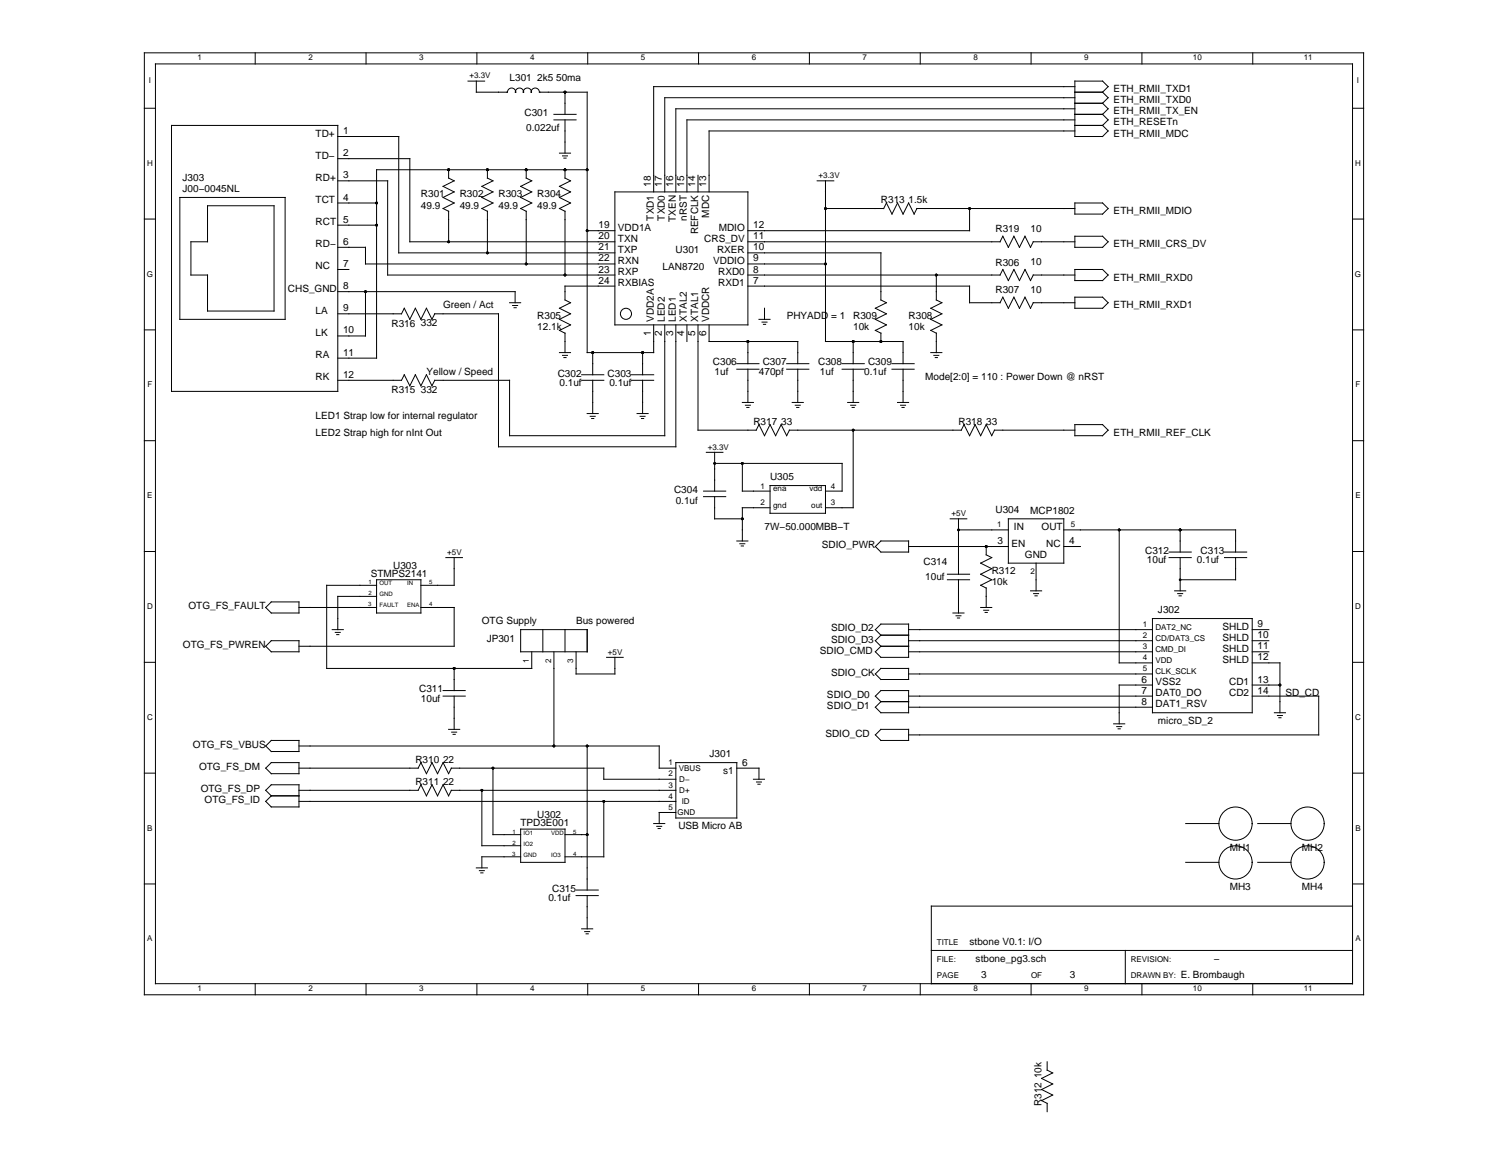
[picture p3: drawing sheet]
<svg xmlns="http://www.w3.org/2000/svg" width="279mm" height="216mm" viewBox="0 0 279 216" stroke-linecap="round" stroke-linejoin="round" font-family="sans-serif">
<g fill="none" stroke="#000" stroke-width=".19">
<path d="M26.7 9.8h225.9v174.6h-225.9zM28.8 11.8h221.8v170.5h-221.8zM47.3 9.8v2M67.8 9.8v2M86.7 15h3.1M88.3 15v2.1h5.7a.75 .75 0 0 1 .8-.8 .75 .75 0 0 1 .7 .8 .73 .73 0 0 1 .8-.8 .73 .73 0 0 1 .7 .8 .73 .73 0 0 1 .7-.8 .73 .73 0 0 1 .7 .8 .75 .75 0 0 1 .8-.8 .75 .75 0 0 1 .7 .8h8.9v48.2h12.3v-5.1M88.4 9.8v2M104.7 17.1v4.1M108.9 9.8v2M129.4 9.8v2M150 9.8v2M170.5 9.8v2"/>
<path d="M191 9.8v2M199.1 19.1h5.2M199.1 17.1h5.2M199.1 18.1h-75.9v17.5M199.1 16.1h-78v19.5M204.3 17.1l1 1-1 1M204.3 17.1l1-1-1-1.1h-5.2v10.3h5.2l1-1-1-1.1M204.3 19.1l1 1.1-1 1M211.6 9.8v2M232.1 9.8v2M26.7 20.1h2.1M31.8 23.2h30.8v49.3h-30.8z"/>
<path d="M33.3 36.6h19.5v22.6h-19.5zM38.5 38.1h12.3v19.5h-12.3v-6.6h-3.1v-6.2h3.1zM62.6 33.5h9.2v17.5h42.1M62.6 29.4h13.3v15.4h38M62.6 25.3h11.3v21.6h40M62.6 37.6h7.2M83.1 31.5v1.5l1 .5-2 1 2 1.1-2 1 2 1-2 1 1 .6v5.6M90.3 31.5v1.5l1 .5-2 1 2 1.1-2 1 2 1-2 1 1 .6v7.7M97.5 31.5v1.5l1 .5-2 1 2 1.1-2 1 2 1-2 1 1 .6v9.7M102.6 21.2h4.1M102.6 22.2h4.1M103.7 28.4h2"/>
<path d="M104.2 28.9h.9M104.5 29.3h.4M104.7 22.2v6.2M104.7 31.5v1.5l1 .5-2 1 2 1.1-2 1 2 1-2 1 1 .6v11.8M108.8 31.5h-39v34.9h-7.2M113.9 35.6h24.7v24.6h-24.7zM129.3 32.5v3.1M151.4 33.5h3.1M152.9 38.6h10.8l.5-1 1.1 2.1 1-2.1 1 2.1 1-2.1 1.1 2.1M152.9 33.5v29.8h14.4v4.1M169.9 38.6h29.2M169.9 38.6l-.5 1.1"/>
<path d="M179.6 38.6v4.2h-41M199.1 37.6h5.2l1 1-1 1.1h-5.2zM199.1 21.2h5.2M199.1 20.2h-73.9v15.4M199.1 23.2h5.2M199.1 24.3h-67.7v11.3M199.1 22.2h-71.8v13.4M204.3 21.2l1 1-1 1M250.6 20.1h2M26.7 40.6h2.1M62.6 49.9h2M62.6 45.8h5.1v3.1h46.2"/>
<path d="M62.6 58.2h11.8l.5-1.1 1 2.1 1.1-2.1 1 2.1 1-2.1 1 2.1 .5-1h11.9v24.6h32.8v-22.6M62.6 54h32.8v2.1M62.6 41.7h7.2M67.7 54v8.3h-5.1M94.4 56.1h2.1M95 56.6h.9M95.2 57h.4M108.8 42.8h5.1M113.9 53h-9.2v2.6l1 .5-2 1 2 1.1-2 1 2 1-2 1 1 .6v3.5M138.6 51h46.7l.5-1.1 1 2.1 1.1-2.1 1 2.1 1-2.1 1 2.1 .5-1h7.7M138.6 44.8h46.7l.5-1 1 2 1.1-2 1 2 1-2 1 2 .5-1h7.7M138.6 53h41v3.1h5.7l.5-1 1 2 1.1-2 1 2 1-2 1 2 .5-1h7.7"/>
<path d="M138.6 46.9h24.6v8.7l1 .5-2 1 2 1.1-2 1 2 1-2 1 1 .6v1.5M138.6 48.9h14.3M140.6 59.2h2.1M141.2 59.7h.9M141.6 57.1v2.1M173.5 51v4.6l1 .5-2 1 2 1.1-2 1 2 1-2 1 1 .6v3.5M199.1 43.8h5.2l1 1-1 1h-5.2zM199.1 49.9h5.2l1 1.1-1 1h-5.2zM199.1 55.1h5.2l1 1-1 1h-5.2zM250.6 40.6h2M26.7 61.1h2.1M103.7 65.3h2"/>
<path d="M104.2 65.9h.9M104.5 66.3h.4M107.8 70.5h4.1M107.8 69.5h4.1M108.8 76.6h2M109.4 77.2h.9M109.6 77.6h.4M109.8 65.3v4.2M109.8 70.5v6.1M117 70.5h4.1M117 69.5h4.1M118 76.6h2.1"/>
<path d="M118.6 77.2h.9M118.9 77.6h.4M119.1 65.3v4.2M119.1 70.5v6.1M123.2 60.2v20.5h-28.8v-10.2h-13.9l-.5 1-1-2-1 2-1-2-1.1 2-1-2-.5 1h-11.8M127.3 60.2v3.1M129.3 60.2v19.5h10.8l.5-1 1 2 1.1-2 1 2 1-2 1.1 2 .5-1M131.4 60.2v3.1h16.4v4.1M136.5 67.4h4.1M136.5 68.4h4.1M137.5 74.6h2.1M138.1 75.1h.9"/>
<path d="M138.4 75.5h.4M138.6 63.3v4.1M138.6 68.4v6.2M141.4 60.1h.5M145.8 67.4h4.1M145.8 68.4h4.1M146.2 79.7h31.9l.5-1 1 2 1.1-2 1 2 1-2 1 2 .6-1h14.8M146.8 74.6h2M147.3 75.1h1M147.6 75.5h.4M147.8 68.4v6.2M156 67.4h4.1"/>
<path d="M156 68.4h4.1M157 74.6h2.1M157.6 75.1h.9M157.9 75.5h.4M158.1 63.3v4.1M158.1 68.4v6.2M158.1 79.7v14.4h-5.2M165.3 67.4h4.1M165.3 68.4h4.1M166.3 74.6h2M166.9 75.1h.9M167.1 75.5h.4"/>
<path d="M167.3 68.4v6.2M172.5 65.3h2M173 65.9h.9M173.3 66.3h.4M199.1 78.7h5.2l1 1-1 1h-5.2zM250.6 61.1h2M26.7 81.7h2.1M130.4 91h4.1M130.4 92h4.1M130.9 83.8h3M132.4 92v4.1h5.1M132.4 85.9h23.6v5.1h-3.1"/>
<path d="M132.4 83.8v7.2M137.5 85.9v5.1h5.2M142.7 90h10.2v5.1h-10.2zM142.7 94.1h-5.2v6.2M176 96.1h3.1M177.6 98.2h9.2M177.6 96.1v10.3M186.8 96.1h10.3v8.3h-10.3zM197.1 98.2h31.8v4.1M207.4 98.2v24.6h6.1M218.7 98.2v4.1M250.6 81.7h2"/>
<path d="M26.7 102.2h2.1M49.2 112.6l1.1-1h5.1v2h-5.1zM49.2 119.8l1.1-1.1h5.1v2.1h-5.1zM55.4 112.6h14.4M61.6 116.7h2M62.1 117.2h.9M62.4 117.6h.4M69.8 108.5h-9.3v15.4h38v-3.1M69.8 110.5h-7.2v6.2M69.8 107.4h8.2v6.2h-8.2zM78 112.6h6.1v7.2h-28.7M82.6 103.3h3.1"/>
<path d="M84.1 103.3v5.2h-6.1M96.5 116.7h12.3v4.1h-12.3zM100.6 116.7v4.1M104.7 116.7v4.1M136.5 100.3h2.1M137.1 100.8h.9M137.3 101.2h.4M162.2 101.3l1-1h5.1v2h-5.1zM163.2 117.7l-1-1 1-1h5.1v6.1h-5.1l-1-1 1-1M163.2 119.8h5.1M163.2 117.7l-1 1 1 1.1M163.2 117.7h5.1"/>
<path d="M168.3 118.7h45.2M168.3 116.7h45.2M168.3 101.3h18.5M175.5 107.4h4.1M175.5 106.4h4.1M176.6 113.6h2M177.1 114.1h.9M177.4 114.5h.4M177.6 107.4v6.2M181.7 112.6h2M182.3 113.1h.9M182.5 113.5h.4"/>
<path d="M182.7 101.3v1.5l1 .5-2 1.1 2 1-2 1 2 1-2 1.1 1 .5M182.7 109v3.6M190.9 109.5h2.1M191.5 110h.9M191.8 110.4h.4M192 104.4v5.1M197.1 101.3h3.1M213.5 114.6h18.5v17.5h-18.5zM216.6 103.3h4.1M216.6 102.3h4.1M217.6 109.5h2.1M218.2 110h.9"/>
<path d="M218.5 110.4h.4M218.7 103.3v6.2M226.9 103.3h4.1M226.9 102.3h4.1M228.9 103.3v4.1h-10.2M232 118.7h3.1M232 116.7h3.1M250.6 102.2h2M26.7 122.7h2.1M50.3 137.2h5.1v2.1h-5.1l-1.1-1.1zM55.4 138.2h66.7v4.2h3.1M82.1 129h4.1"/>
<path d="M82.1 128h4.1M83.1 135.2h2.1M83.7 135.7h.9M83.9 136.1h.5M84.1 123.9v4.1M84.1 129v6.2M102.6 120.8v17.4M106.7 120.8v4.1h7.2v-3.1M108.8 138.2v26.7M112.4 121.8h3.1M162.2 136.2l1-1h5.1v2h-5.1zM162.2 129l1-1h5.1v4.1h-5.1l-1-1 1-1.1z"/>
<path d="M162.2 124.9l1-1h5.1v2h-5.1zM163.2 130h5.1M168.3 120.8h45.2M168.3 124.9h45.2M168.3 129h45.2M168.3 131.1h45.2M206.3 134.1h2.1M206.9 134.7h.9M207.2 135.1h.4M213.5 127h-6.1v7.1M232 120.8h3.1M232 129h12.3v7.2h-76"/>
<path d="M232 122.8h5.1v9.3M232 127h5.1M236.1 132.1h2.1M236.7 132.6h.9M236.9 133h.4M250.6 122.7h2M26.7 143.3h2.1M49.2 146.5l1.1-1.1h5.1v4.1h-5.1l-1.1-1 1.1-1zM50.3 141.3h5.1v2.1h-5.1l-1.1-1zM50.3 147.5h5.1M55.4 146.5h22.1l.5-1.1 1 2.1 1-2.1 1.1 2.1 1-2.1 1 2.1 .5-1M55.4 148.5h69.8"/>
<path d="M55.4 142.4h22.1l.5-1.1 1 2.1 1-2.1 1.1 2.1 1-2.1 1 2.1 .5-1M83.6 146.5h41.6M83.6 142.4h28.3v2h13.3M89.3 146.5v10.2h7.2M91.3 142.4v12.3h5.2M96.5 153.7h8.2v6.1h-8.2zM96.5 158.8h-7.2v2M104.7 154.7h4.1M111.9 148.5v10.3h-7.2M121.1 152.6h2.1M121.7 153.1h.9M121.9 153.5h.4"/>
<path d="M125.2 141.3h11.3v10.3h-11.3zM125.2 150.6h-3.1v2M136.5 142.4h4.1v2M139.6 144.4h2M140.2 144.9h.9M140.4 145.3h.4M219.7 152.6h6.1M219.7 159.8h6.1M233 152.6h6.2M233 159.8h6.2M250.6 143.3h2M26.7 163.8h2.1"/>
<path d="M88.3 160.8h2M88.8 161.4h.9M89.1 161.8h.4M106.7 164.9h4.1M106.7 166h4.1M107.8 172.1h2M108.3 172.6h1M108.6 173.1h.4M108.8 166v6.1M172.6 176.1h78M208.5 176.1v6.2M250.6 163.8h2"/>
<path d="M250.6 167.9h-78v14.4M47.3 182.3v2.1M67.8 182.3v2.1M88.4 182.3v2.1M108.9 182.3v2.1M129.4 182.3v2.1M150 182.3v2.1M170.5 182.3v2.1M191 182.3v2.1M194 196.8v1.5l1 .5-2 1.1 2 1-2 1 2 1-2 1.1 1 .5v1.5M211.6 182.3v2.1M232.1 182.3v2.1"/>
<circle cx="116" cy="58.2" r="1.03"/>
<circle cx="228.9" cy="152.6" r="3.1"/>
<circle cx="228.9" cy="159.8" r="3.1"/>
<circle cx="242.3" cy="152.6" r="3.1"/>
<circle cx="242.3" cy="159.8" r="3.1"/>
</g>
<g fill="#000">
<circle cx="104.7" cy="17.1" r=".26"/>
<circle cx="69.8" cy="37.6" r=".26"/>
<circle cx="83.1" cy="31.5" r=".26"/>
<circle cx="90.3" cy="31.5" r=".26"/>
<circle cx="97.5" cy="31.5" r=".26"/>
<circle cx="104.7" cy="31.5" r=".26"/>
<circle cx="108.8" cy="31.5" r=".26"/>
<circle cx="152.9" cy="38.6" r=".26"/>
<circle cx="179.6" cy="38.6" r=".26"/>
<circle cx="67.7" cy="54" r=".26"/>
<circle cx="69.8" cy="41.7" r=".26"/>
<circle cx="83.1" cy="44.8" r=".26"/>
<circle cx="90.3" cy="46.9" r=".26"/>
<circle cx="97.5" cy="48.9" r=".26"/>
<circle cx="104.7" cy="51" r=".26"/>
<circle cx="108.8" cy="42.8" r=".26"/>
<circle cx="152.9" cy="48.9" r=".26"/>
<circle cx="173.5" cy="51" r=".26"/>
<circle cx="109.8" cy="65.3" r=".26"/>
<circle cx="119.1" cy="65.3" r=".26"/>
<circle cx="138.6" cy="63.3" r=".26"/>
<circle cx="158.1" cy="79.7" r=".26"/>
<circle cx="158.1" cy="63.3" r=".26"/>
<circle cx="163.2" cy="63.3" r=".26"/>
<circle cx="132.4" cy="85.9" r=".26"/>
<circle cx="137.5" cy="85.9" r=".26"/>
<circle cx="137.5" cy="96.1" r=".26"/>
<circle cx="177.6" cy="98.2" r=".26"/>
<circle cx="207.4" cy="98.2" r=".26"/>
<circle cx="218.7" cy="98.2" r=".26"/>
<circle cx="182.7" cy="101.3" r=".26"/>
<circle cx="218.7" cy="107.4" r=".26"/>
<circle cx="84.1" cy="123.9" r=".26"/>
<circle cx="102.6" cy="138.2" r=".26"/>
<circle cx="108.8" cy="138.2" r=".26"/>
<circle cx="237.1" cy="127" r=".26"/>
<circle cx="89.3" cy="146.5" r=".26"/>
<circle cx="91.3" cy="142.4" r=".26"/>
<circle cx="108.8" cy="154.7" r=".26"/>
<circle cx="111.9" cy="148.5" r=".26"/>
</g>
<g font-size="1.9">
<text x="94.4" y="15">L301 2k5 50ma</text>
<text x="206.3" y="17.1">ETH_RMII_TXD1</text>
<text x="97.2" y="21.5">C301</text>
<text x="206.3" y="19.1">ETH_RMII_TXD0</text>
<text x="206.3" y="21.2">ETH_RMII_TX_EN</text>
<text x="206.3" y="23.2">ETH_RESETn</text>
<text x="58.5" y="29.4">TD−</text>
<text x="58.5" y="25.3">TD+</text>
<text x="63.6" y="28.9">2</text>
<text x="63.6" y="24.8">1</text>
<text x="97.5" y="24.3">0.022uf</text>
<text x="206.3" y="25.3">ETH_RMII_MDC</text>
<text x="33.8" y="33.5">J303</text>
<text x="33.8" y="35.6">J00−0045NL</text>
<text x="58.5" y="33.5">RD+</text>
<text x="63.6" y="33.1">3</text>
<text x="120.6" y="34.6" transform="rotate(-90 120.6 34.6)">18</text>
<text x="122.7" y="34.6" transform="rotate(-90 122.7 34.6)">17</text>
<text x="124.7" y="34.6" transform="rotate(-90 124.7 34.6)">16</text>
<text x="126.8" y="34.6" transform="rotate(-90 126.8 34.6)">15</text>
<text x="128.8" y="34.6" transform="rotate(-90 128.8 34.6)">14</text>
<text x="130.9" y="34.6" transform="rotate(-90 130.9 34.6)">13</text>
<text x="58.5" y="41.7">RCT</text>
<text x="58.5" y="37.6">TCT</text>
<text x="63.6" y="41.3">5</text>
<text x="63.6" y="37.2">4</text>
<text x="78" y="38.6">49.9</text>
<text x="78" y="36.6">R301</text>
<text x="85.2" y="38.6">49.9</text>
<text x="85.2" y="36.6">R302</text>
<text x="92.4" y="38.6">49.9</text>
<text x="92.4" y="36.6">R303</text>
<text x="99.5" y="38.6">49.9</text>
<text x="99.5" y="36.6">R304</text>
<text x="121.1" y="40.9" transform="rotate(-90 121.1 40.9)">TXD1</text>
<text x="123.2" y="40.9" transform="rotate(-90 123.2 40.9)">TXD0</text>
<text x="125.2" y="41.1" transform="rotate(-90 125.2 41.1)">TXEN</text>
<text x="127.3" y="40.9" transform="rotate(-90 127.3 40.9)">nRST</text>
<text x="131.4" y="40.4" transform="rotate(-90 131.4 40.4)">MDC</text>
<text x="163.2" y="37.6">R313</text>
<text x="168.3" y="37.6">1.5k</text>
<text x="206.3" y="39.7">ETH_RMII_MDIO</text>
<text x="58.5" y="45.8">RD−</text>
<text x="63.6" y="45.4">6</text>
<text x="110.9" y="42.3">19</text>
<text x="110.9" y="44.3">20</text>
<text x="110.9" y="46.4">21</text>
<text x="114.5" y="42.8">VDD1A</text>
<text x="114.5" y="44.9">TXN</text>
<text x="114.5" y="46.9">TXP</text>
<text x="125.2" y="46.9">U301</text>
<text x="129.3" y="43.4" transform="rotate(-90 129.3 43.4)">REFCLK</text>
<text x="130.5" y="44.9">CRS_DV</text>
<text x="132.9" y="46.9">RXER</text>
<text x="133.2" y="42.8">MDIO</text>
<text x="139.5" y="46.4">10</text>
<text x="139.5" y="44.3">11</text>
<text x="139.5" y="42.3">12</text>
<text x="184.5" y="43.1">R319</text>
<text x="190.9" y="43">10</text>
<text x="206.3" y="45.8">ETH_RMII_CRS_DV</text>
<text x="58.5" y="49.9">NC</text>
<text x="63.6" y="49.5">7</text>
<text x="63.6" y="53.6">8</text>
<text x="110.9" y="48.5">22</text>
<text x="110.9" y="50.5">23</text>
<text x="110.9" y="52.6">24</text>
<text x="114.5" y="49">RXN</text>
<text x="114.5" y="51">RXP</text>
<text x="114.5" y="53.1">RXBIAS</text>
<text x="122.8" y="50">LAN8720</text>
<text x="132.1" y="49">VDDIO</text>
<text x="133.1" y="53.1">RXD1</text>
<text x="133.1" y="51">RXD0</text>
<text x="139.5" y="52.6">7</text>
<text x="139.5" y="50.5">8</text>
<text x="139.5" y="48.5">9</text>
<text x="184.5" y="49.2">R306</text>
<text x="190.9" y="49.2">10</text>
<text x="206.3" y="52">ETH_RMII_RXD0</text>
<text x="53.3" y="54">CHS_GND</text>
<text x="58.5" y="58.2">LA</text>
<text x="63.6" y="57.7">9</text>
<text x="82.1" y="57.1">Green / Act</text>
<text x="99.5" y="59.2">R305</text>
<text x="121.1" y="59.6" transform="rotate(-90 121.1 59.6)">VDD2A</text>
<text x="123.2" y="59.6" transform="rotate(-90 123.2 59.6)">LED2</text>
<text x="125.2" y="59.6" transform="rotate(-90 125.2 59.6)">LED1</text>
<text x="127.3" y="59.6" transform="rotate(-90 127.3 59.6)">XTAL2</text>
<text x="129.3" y="59.6" transform="rotate(-90 129.3 59.6)">XTAL1</text>
<text x="131.4" y="59.6" transform="rotate(-90 131.4 59.6)">VDDCR</text>
<text x="145.8" y="59.2">PHYADD = 1</text>
<text x="158.1" y="59.2">R309</text>
<text x="168.3" y="59.2">R308</text>
<text x="184.5" y="54.4">R307</text>
<text x="190.9" y="54.3">10</text>
<text x="206.3" y="57.1">ETH_RMII_RXD1</text>
<text x="58.5" y="62.3">LK</text>
<text x="63.6" y="65.9">11</text>
<text x="63.6" y="61.8">10</text>
<text x="72.5" y="60.5">R316</text>
<text x="78" y="60.5">332</text>
<text x="99.5" y="61.2">12.1k</text>
<text x="120.6" y="62.2" transform="rotate(-90 120.6 62.2)">1</text>
<text x="122.7" y="62.2" transform="rotate(-90 122.7 62.2)">2</text>
<text x="124.7" y="62.2" transform="rotate(-90 124.7 62.2)">3</text>
<text x="126.8" y="62.2" transform="rotate(-90 126.8 62.2)">4</text>
<text x="128.8" y="62.2" transform="rotate(-90 128.8 62.2)">5</text>
<text x="130.9" y="62.2" transform="rotate(-90 130.9 62.2)">6</text>
<text x="158.1" y="61.2">10k</text>
<text x="168.3" y="61.2">10k</text>
<text x="58.5" y="70.5">RK</text>
<text x="58.5" y="66.4">RA</text>
<text x="63.6" y="70">12</text>
<text x="79" y="69.5">Yellow / Speed</text>
<text x="103.3" y="69.8">C302</text>
<text x="103.7" y="71.5">0.1uf</text>
<text x="112.6" y="69.8">C303</text>
<text x="112.9" y="71.5">0.1uf</text>
<text x="132.1" y="67.7">C306</text>
<text x="132.4" y="69.5">1uf</text>
<text x="140.6" y="69.5">470pf</text>
<text x="141.3" y="67.7">C307</text>
<text x="151.6" y="67.7">C308</text>
<text x="151.9" y="69.5">1uf</text>
<text x="160.1" y="69.5">0.1uf</text>
<text x="160.8" y="67.7">C309</text>
<text x="171.4" y="70.5">Mode[2:0] = 110 : Power Down @ nRST</text>
<text x="58.5" y="77.7">LED1 Strap low for internal regulator</text>
<text x="72.5" y="72.8">R315</text>
<text x="78" y="72.8">332</text>
<text x="58.5" y="80.7">LED2 Strap high for nInt Out</text>
<text x="139.6" y="78.7">R317</text>
<text x="144.7" y="78.7">33</text>
<text x="177.6" y="78.7">R318</text>
<text x="182.7" y="78.7">33</text>
<text x="206.3" y="80.7">ETH_RMII_REF_CLK</text>
<text x="142.7" y="89">U305</text>
<text x="124.9" y="91.3">C304</text>
<text x="125.2" y="93.4">0.1uf</text>
<text x="184.5" y="95.1">U304</text>
<text x="190.9" y="95.2">MCP1802</text>
<text x="141.6" y="98.2">7W−50.000MBB−T</text>
<text x="152.3" y="101.6">SDIO_PWR</text>
<text x="184.8" y="100.8">3</text>
<text x="187.4" y="101.3">EN</text>
<text x="187.9" y="98.2">IN</text>
<text x="193" y="98.2">OUT</text>
<text x="193.9" y="101.3">NC</text>
<text x="198.1" y="100.8">4</text>
<text x="68.7" y="106.9">STMPS2141</text>
<text x="72.9" y="105.4">U303</text>
<text x="171.1" y="104.7">C314</text>
<text x="171.4" y="107.4">10uf</text>
<text x="183.7" y="106.4">R312</text>
<text x="189.9" y="103.3">GND</text>
<text x="212.2" y="102.6">C312</text>
<text x="212.5" y="104.4">10uf</text>
<text x="221.7" y="104.4">0.1uf</text>
<text x="222.4" y="102.6">C313</text>
<text x="34.9" y="112.9">OTG_FS_FAULT</text>
<text x="183.7" y="108.5">10k</text>
<text x="214.6" y="113.6">J302</text>
<text x="89.3" y="115.7">OTG Supply</text>
<text x="90.2" y="119.1">JP301</text>
<text x="106.7" y="115.7">Bus powered</text>
<text x="154" y="119.1">SDIO_D3</text>
<text x="154" y="117">SDIO_D2</text>
<text x="226.5" y="118.8">SHLD</text>
<text x="226.5" y="116.7">SHLD</text>
<text x="233" y="118.3">10</text>
<text x="233" y="116.2">9</text>
<text x="33.9" y="120.1">OTG_FS_PWREN</text>
<text x="151.9" y="121.1">SDIO_CMD</text>
<text x="154" y="125.2">SDIO_CK</text>
<text x="226.5" y="122.9">SHLD</text>
<text x="226.5" y="120.8">SHLD</text>
<text x="233" y="122.4">12</text>
<text x="233" y="120.3">11</text>
<text x="77.7" y="128.3">C311</text>
<text x="78" y="130">10uf</text>
<text x="153.2" y="131.4">SDIO_D1</text>
<text x="153.2" y="129.3">SDIO_D0</text>
<text x="211.5" y="130.6">8</text>
<text x="211.5" y="128.5">7</text>
<text x="211.5" y="126.5">6</text>
<text x="214.1" y="131.1">DAT1_RSV</text>
<text x="214.1" y="129.1">DAT0_DO</text>
<text x="214.1" y="127">VSS2</text>
<text x="227.7" y="129.1">CD2</text>
<text x="227.7" y="127">CD1</text>
<text x="233" y="128.5">14</text>
<text x="233" y="126.5">13</text>
<text x="238.2" y="129">SD_CD</text>
<text x="152.9" y="136.5">SDIO_CD</text>
<text x="214.6" y="134.1">micro_SD_2</text>
<text x="35.7" y="138.6">OTG_FS_VBUS</text>
<text x="36.9" y="142.7">OTG_FS_DM</text>
<text x="77" y="141.3">R310</text>
<text x="82.1" y="141.3">22</text>
<text x="131.5" y="140.3">J301</text>
<text x="134" y="143.4">s1</text>
<text x="137.5" y="141.9">6</text>
<text x="37.2" y="146.8">OTG_FS_DP</text>
<text x="37.9" y="148.9">OTG_FS_ID</text>
<text x="77" y="145.4">R311</text>
<text x="82.1" y="145.4">22</text>
<text x="96.4" y="153.1">TPD3E001</text>
<text x="99.5" y="151.6">U302</text>
<text x="125.7" y="153.7">USB Micro AB</text>
<text x="227.8" y="157.8">MH1</text>
<text x="241.2" y="157.8">MH2</text>
<text x="101.6" y="167">0.1uf</text>
<text x="102.3" y="165.3">C315</text>
<text x="227.8" y="165">MH3</text>
<text x="241.2" y="165">MH4</text>
<text x="179.6" y="175.2">stbone V0.1: I/O</text>
<text x="180.8" y="178.2">stbone_pg3.sch</text>
<text x="224.9" y="178.2">−</text>
<text x="181.8" y="181.3">3</text>
<text x="198.2" y="181.3">3</text>
<text x="218.8" y="181.3">E. Brombaugh</text>
<text x="193" y="199.9" transform="rotate(-90 193 199.9)">10k</text>
<text x="193" y="205" transform="rotate(-90 193 205)">R312</text>
</g>
<g font-size="1.5">
<text x="36.6" y="11.2">1</text>
<text x="57.1" y="11.2">2</text>
<text x="77.7" y="11.2">3</text>
<text x="98.2" y="11.2">4</text>
<text x="118.7" y="11.2">5</text>
<text x="139.3" y="11.2">6</text>
<text x="159.8" y="11.2">7</text>
<text x="180.4" y="11.2">8</text>
<text x="200.9" y="11.2">9</text>
<text x="221" y="11.2">10</text>
<text x="241.6" y="11.2">11</text>
<text x="27.6" y="15.3">I</text>
<text x="87" y="14.5">+3.3V</text>
<text x="251.4" y="15.3">I</text>
<text x="27.2" y="30.7">H</text>
<text x="151.7" y="33">+3.3V</text>
<text x="251.1" y="30.7">H</text>
<text x="27.2" y="51.3">G</text>
<text x="251" y="51.3">G</text>
<text x="27.3" y="71.8">F</text>
<text x="251.2" y="71.8">F</text>
<text x="131.1" y="83.3">+3.3V</text>
<text x="27.3" y="92.3">E</text>
<text x="140.9" y="93.6">2</text>
<text x="140.9" y="90.6">1</text>
<text x="143.2" y="94.1">gnd</text>
<text x="143.2" y="91.1">ena</text>
<text x="150" y="91.1">vdd</text>
<text x="150.3" y="94.1">out</text>
<text x="153.9" y="93.6">3</text>
<text x="153.9" y="90.6">4</text>
<text x="176.3" y="95.6">+5V</text>
<text x="251.1" y="92.3">E</text>
<text x="184.8" y="97.7">1</text>
<text x="198.4" y="97.7">5</text>
<text x="82.9" y="102.8">+5V</text>
<text x="190.9" y="106.4">2</text>
<text x="27.2" y="112.9">D</text>
<text x="251.1" y="112.9">D</text>
<text x="211.7" y="116.2">1</text>
<text x="211.7" y="118.3">2</text>
<text x="214.1" y="116.7">DAT2_NC</text>
<text x="214.1" y="118.8">CD/DAT3_CS</text>
<text x="98" y="122.8" transform="rotate(-90 98 122.8)">1</text>
<text x="102.1" y="122.8" transform="rotate(-90 102.1 122.8)">2</text>
<text x="106.2" y="122.8" transform="rotate(-90 106.2 122.8)">3</text>
<text x="112.6" y="121.3">+5V</text>
<text x="211.7" y="124.4">5</text>
<text x="211.7" y="120.3">3</text>
<text x="211.7" y="122.4">4</text>
<text x="214.1" y="125">CLK_SCLK</text>
<text x="214.1" y="120.8">CMD_DI</text>
<text x="214.1" y="122.9">VDD</text>
<text x="27.2" y="133.4">C</text>
<text x="251.1" y="133.4">C</text>
<text x="123.9" y="141.8">1</text>
<text x="123.9" y="143.9">2</text>
<text x="125.8" y="142.9">VBUS</text>
<text x="123.9" y="148">4</text>
<text x="123.9" y="145.9">3</text>
<text x="125.8" y="147">D+</text>
<text x="125.8" y="144.9">D−</text>
<text x="126.3" y="149">ID</text>
<text x="27.3" y="153.9">B</text>
<text x="123.9" y="150.1">5</text>
<text x="125.5" y="151.1">GND</text>
<text x="251.1" y="153.9">B</text>
<text x="27.3" y="174.5">A</text>
<text x="173.6" y="175.1">TITLE</text>
<text x="173.6" y="178.2">FILE:</text>
<text x="209.5" y="178.2">REVISION:</text>
<text x="251.1" y="174.5">A</text>
<text x="36.6" y="183.7">1</text>
<text x="57.1" y="183.7">2</text>
<text x="77.7" y="183.7">3</text>
<text x="98.2" y="183.7">4</text>
<text x="118.7" y="183.7">5</text>
<text x="139.3" y="183.7">6</text>
<text x="159.8" y="183.7">7</text>
<text x="173.6" y="181.3">PAGE</text>
<text x="180.4" y="183.7">8</text>
<text x="191" y="181.3">OF</text>
<text x="200.9" y="183.7">9</text>
<text x="209.5" y="181.3">DRAWN BY:</text>
<text x="221" y="183.7">10</text>
<text x="241.6" y="183.7">11</text>
</g>
<g font-size="1.1">
<text x="68.2" y="112.4">3</text>
<text x="68.3" y="110.3">2</text>
<text x="68.3" y="108.3">1</text>
<text x="70.3" y="110.5">GND</text>
<text x="70.3" y="112.6">FAULT</text>
<text x="70.3" y="108.5">OUT</text>
<text x="75.4" y="112.6">ENA</text>
<text x="75.4" y="108.5">IN</text>
<text x="79.5" y="112.4">4</text>
<text x="79.5" y="108.3">5</text>
<text x="94.9" y="154.5">1</text>
<text x="97" y="154.7">IO1</text>
<text x="102.1" y="154.7">VDD</text>
<text x="106.2" y="154.5">5</text>
<text x="94.9" y="158.6">3</text>
<text x="94.9" y="156.5">2</text>
<text x="97" y="156.7">IO2</text>
<text x="97" y="158.8">GND</text>
<text x="102.1" y="158.8">IO3</text>
<text x="106.2" y="158.6">4</text>
</g>
</svg>
